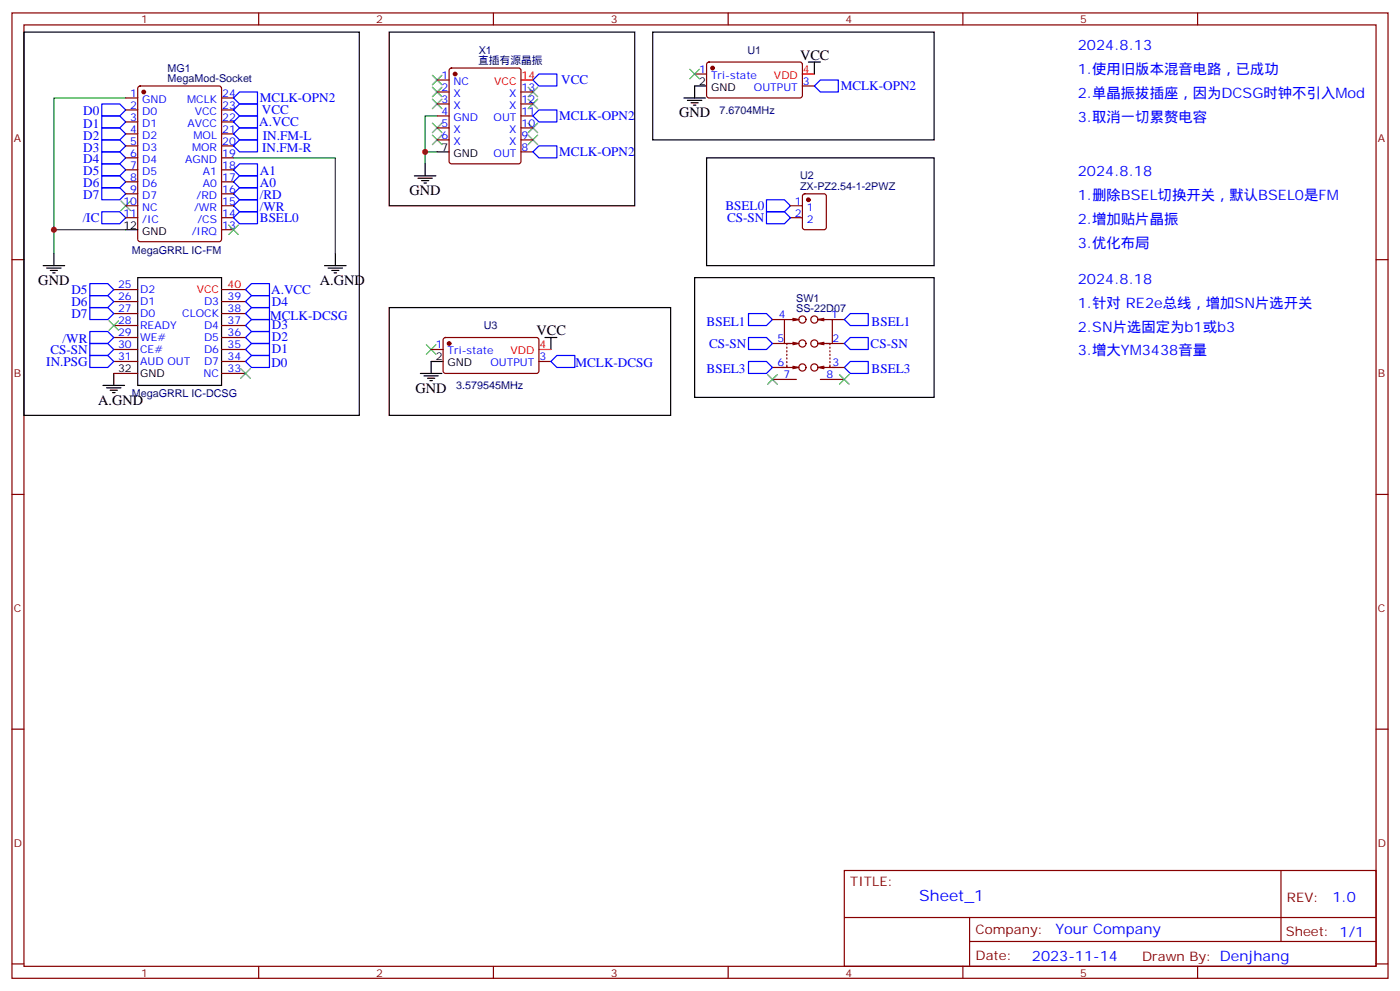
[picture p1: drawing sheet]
<svg xmlns="http://www.w3.org/2000/svg" width="412mm" height="292mm" viewBox="0 0 412 292" stroke-linecap="round" stroke-linejoin="round" font-family="sans-serif">
<g fill="none" stroke="#870000" stroke-width=".35">
<path d="M3.5 3.8h405.4v284.3h-405.4zM7.1 7.3h398.2v277.3h-398.2zM76.2 3.8v3.5M145.3 3.8v3.5M208.4 18.5l.4-.2h27.1l.5 .7-.1 9.4-.6 .5-27.1-.1-.5-.6v-9.2zM214.5 3.8v3.5M283.6 3.8v3.5M352.8 3.8v3.5M37 28.9h3.6M37 32.4h3.6M37 35.9h3.6M37 39.4h3.6"/>
<path d="M40.8 25.5l.5-.2h23.3l.6 .5 .1 44.7-.5 .6-23.5 .1-.7-.5v-44.7zM65.3 28.9h3.5M65.3 32.4h3.5M65.3 35.9h3.5M65.3 39.4h3.5M128.8 27.1h3.5M128.8 30.6h3.5M128.8 34.1h3.5M128.8 37.7h3.5M128.8 23.6h3.5M132.5 20.2l.5-.2h19.8l.5 .2 .2 .5v26.9l-.3 .5-.4 .2h-19.8l-.5-.3-.2-.4v-26.9zM153.5 27.1h3.5"/>
<path d="M153.5 30.6h3.5M153.5 34.1h3.5M153.5 37.7h3.5M204.6 21.8h3.5M236.4 25.3h3.5M37 43h3.6M37 46.5h3.6M37 50h3.6M37 53.6h3.6M37 57.1h3.6M65.3 43h3.5M65.3 46.5h3.5"/>
<path d="M65.3 50h3.5M65.3 53.6h3.5M65.3 57.1h3.5M128.8 41.2h3.5M153.5 41.2h3.5M153.5 44.7h3.5M236.6 57.3l.5-.2h5.6l.7 .4v9.5l-.4 .6-5.9 .1-.7-.5v-9.4zM3.5 76.5h3.6M37 60.6h3.6M37 64.1h3.6M65.3 60.6h3.5M65.3 64.1h3.5"/>
<path d="M65.3 67.7h3.5M232.8 60.6h3.6M232.8 64.1h3.6M405.3 76.5h3.6M33.5 85.3h7.1M33.5 88.8h7.1M33.5 92.4h7.1M33.5 95.9h7.1M33.5 99.4h7.1M65.3 85.3h7M65.3 88.8h7M65.3 92.4h7"/>
<path d="M65.3 95.9h7M65.3 99.4h7M130.8 99.6l.4-.2 27.1 .1 .4 .6v9.5l-.7 .4-27-.1-.5-.6v-9.2zM227.5 94.1h3.6M233.5 93.8l1.8 .3M235.3 94.1h-4.2v7.1M235.3 94.1l-1.8 .4M240.9 94.1h4.3v7.1M240.9 94.1l1.8 .4M242.7 93.8l-1.8 .3M245.2 94.1h3.5M33.5 102.9h7.1"/>
<path d="M33.5 106.5h7.1M33.5 110h7.1M65.3 102.9h7M65.3 106.5h7M65.3 110h7M127 102.9h3.5M158.7 106.5h3.6M227.5 101.2h5.3M227.5 108.2h4.5M227.5 111.8h7.1M231.8 107.5v.7h2.8M231.8 102.2v.4"/>
<path d="M231.8 103.3v.3M231.8 104.4v.3M231.8 105.4v.4M231.8 106.5v.3M233.5 107.9l1.8 .3-1.8 .4M233.5 100.8l1.8 .4-1.8 .3M234.6 101.2h-2.8v.3M240.9 101.2l1.8 .3M240.9 108.2l1.8 .4M241.7 101.2h2.8v.3M241.7 111.8h7M242.7 100.8l-1.8 .4"/>
<path d="M242.7 107.9l-1.8 .3M243.4 101.2h5.3M244.3 108.2h4.4M244.5 107.5v.7h-2.8M244.5 102.2v.4M244.5 103.3v.3M244.5 104.4v.3M244.5 105.4v.4M244.5 106.5v.3M3.5 145.6h3.6M405.3 145.6h3.6M3.5 214.8h3.6"/>
<path d="M405.3 214.8h3.6M248.7 256.4h156.6v28.2h-156.6zM377.3 256.4v20.9M248.7 270.2h156.5M285.6 277.3h119.6M285.6 270.2v14.2M3.5 283.9h3.6M76.2 284.6v3.5M145.3 284.6v3.5M214.5 284.6v3.5M283.6 284.6v3.5M352.8 284.6v3.5"/>
<path d="M405.3 283.9h3.6"/>
<circle cx="236.4" cy="94.1" r="1.06"/>
<circle cx="239.9" cy="94.1" r="1.06"/>
<circle cx="236.4" cy="101.2" r="1.06"/>
<circle cx="236.4" cy="108.2" r="1.06"/>
<circle cx="239.9" cy="101.2" r="1.06"/>
<circle cx="239.9" cy="108.2" r="1.06"/>
</g>
<g fill="none" stroke="#3c3" stroke-width=".35">
<path d="M127.4 39.8l2.8 2.8M127.4 36.3l2.8 2.8M127.4 29.2l2.8 2.8M127.4 25.7l2.8 2.8M127.4 22.2l2.8 2.8M130.2 39.8l-2.8 2.8M130.2 36.3l-2.8 2.8M130.2 29.2l-2.8 2.8M130.2 25.7l-2.8 2.8M130.2 22.2l-2.8 2.8M155.6 25.7l2.8 2.8M155.6 29.2l2.8 2.8"/>
<path d="M155.6 36.3l2.8 2.8M155.6 39.8l2.8 2.8M158.4 25.7l-2.8 2.8M158.4 29.2l-2.8 2.8M158.4 36.3l-2.8 2.8M158.4 39.8l-2.8 2.8M203.2 20.4l2.8 2.8M206 20.4l-2.8 2.8M35.6 59.2l2.9 2.8M38.5 59.2l-2.9 2.8M67.4 66.3l2.8 2.8M70.2 66.3l-2.8 2.8"/>
<path d="M32.1 94.5l2.8 2.8M34.9 94.5l-2.8 2.8M70.9 108.6l2.8 2.8M73.7 108.6l-2.8 2.8M125.6 101.5l2.8 2.9M128.4 101.5l-2.8 2.9M226.1 110.3l2.9 2.9M229 110.3l-2.9 2.9M247.3 110.3l2.8 2.9M250.1 110.3l-2.8 2.9"/>
</g>
<g fill="none" stroke="#00f" stroke-width=".35">
<path d="M30 30.6h5.3l1.7 1.8-1.7 1.7h-5.3zM30 34.1h5.3l1.7 1.8-1.7 1.8h-5.3zM30 37.7h5.3l1.7 1.7-1.7 1.8h-5.3zM68.8 32.4l1.8-1.8h5.2v3.5h-5.2zM68.8 35.9l1.8-1.8h5.2v3.6h-5.2zM68.8 28.9l1.8-1.8h5.2v3.5h-5.2zM70.6 37.7h5.2v3.5h-5.2l-1.8-1.8zM157 23.6l1.7-1.8h5.3v3.5h-5.3zM158.7 32.4h5.3v3.5h-5.3l-1.7-1.8zM241.7 23.6h5.2v3.5h-5.2l-1.8-1.8zM30 41.2h5.3l1.7 1.8-1.7 1.7h-5.3zM30 44.7h5.3l1.7 1.8-1.7 1.8h-5.3z"/>
<path d="M30 48.3h5.3l1.7 1.7-1.7 1.8h-5.3zM30 51.8h5.3l1.7 1.8-1.7 1.7h-5.3zM30 55.3h5.3l1.7 1.8-1.7 1.7h-5.3zM68.8 50l1.8-1.7h5.2v3.5h-5.2zM68.8 53.6l1.8-1.8h5.2v3.5h-5.2zM68.8 57.1l1.8-1.8h5.2v3.5h-5.2zM70.6 41.2h5.2v3.5h-5.2l-1.8-1.7zM158.7 43h5.3v3.5h-5.3l-1.7-1.8zM225.8 58.8h5.3l1.7 1.8-1.7 1.8h-5.3zM30 62.4h5.3l1.7 1.7-1.7 1.8h-5.3zM68.8 60.6l1.8-1.8h5.2v3.6h-5.2zM70.6 62.4h5.2v3.5h-5.2l-1.8-1.8z"/>
<path d="M225.8 62.4h5.3l1.7 1.7-1.7 1.8h-5.3zM26.5 83.5h5.2l1.8 1.8-1.8 1.8h-5.2zM26.5 87.1h5.2l1.8 1.7-1.8 1.8h-5.2zM26.5 90.6h5.2l1.8 1.8-1.8 1.7h-5.2zM26.5 97.6h5.2l1.8 1.8-1.8 1.8h-5.2zM74.1 83.5h5.3v3.6h-5.3l-1.8-1.8zM74.1 97.6h5.3v3.6h-5.3l-1.8-1.8zM74.1 94.1h5.3v3.5h-5.3l-1.8-1.7zM74.1 87.1h5.3v3.5h-5.3l-1.8-1.8zM74.1 90.6h5.3v3.5h-5.3l-1.8-1.7zM220.5 92.4h5.3l1.7 1.7-1.7 1.8h-5.3zM220.5 99.4h5.3l1.7 1.8-1.7 1.7h-5.3z"/>
<path d="M250.5 92.4h5.3v3.5h-5.3l-1.8-1.8zM250.5 99.4h5.3v3.5h-5.3l-1.8-1.7zM26.5 104.7h5.2l1.8 1.8-1.8 1.7h-5.2zM26.5 101.2h5.2l1.8 1.7-1.8 1.8h-5.2zM74.1 104.7h5.3v3.5h-5.3l-1.8-1.7zM74.1 101.2h5.3v3.5h-5.3l-1.8-1.8zM164 104.7h5.3v3.5h-5.3l-1.7-1.7zM220.5 106.5h5.3l1.7 1.7-1.7 1.8h-5.3zM250.5 106.5h5.3v3.5h-5.3l-1.8-1.8z"/>
</g>
<path d="M37 28.9h-21.1v45.8M128.8 34.1h-3.6v14.2M68.8 46.5h30v28.2M125.2 44.7h3.6M15.9 67.7h21.1" fill="none" stroke="#008700" stroke-width=".35"/>
<g fill="none" stroke="#000" stroke-width=".35">
<path d="M7.1 9.5h98.7v112.8h-98.7zM114.7 9.5h72.3v51.1h-72.3zM192.3 9.5h82.9v31.7h-82.9zM238.1 18.3h3.6M239.9 18.3v3.5M201.4 28.9h6.4M202.5 29.6h4.2M203.6 30.3h2.1M204.3 31h.7M208.1 25.3h-3.5v3.6M122.1 51.8h6.3M123.1 52.5h4.3"/>
<path d="M124.2 53.2h2.1M124.9 53.9h.7M125.2 48.3v3.5M128.8 44.7h3.5M208.1 46.5h67.1v31.7h-67.1zM12.7 78.2h6.3M13.8 79h4.2M14.8 79.7h2.1M15.9 74.7v3.5M37 67.7h3.6M95.6 78.2h6.4M96.7 79h4.2"/>
<path d="M97.7 79.7h2.1M98.8 74.7v3.5M15.5 80.4h.7M40.6 81.8h24.7v31.7h-24.7zM98.4 80.4h.7M114.7 90.6h82.9v31.7h-82.9zM160.5 99.4h3.5M162.3 99.4v3.5M204.6 81.8h70.6v35.3h-70.6zM30.3 113.5h6.4M31.4 114.2h4.2M32.5 114.9h2.1"/>
<path d="M33.2 115.6h.7M33.5 110v3.5M123.8 110h6.4M124.9 110.7h4.2M125.9 111.4h2.2M126.6 112.1h.8M130.5 106.5h-3.5v3.5"/>
</g>
<g fill="#870000" stroke="#870000" stroke-width=".35">
<circle cx="42.3" cy="27.1" r=".53"/>
<circle cx="134.1" cy="21.8" r=".53"/>
<circle cx="132.3" cy="101.2" r=".53"/>
<circle cx="209.9" cy="20" r=".53"/>
<circle cx="238.1" cy="58.8" r=".53"/>
</g>
<path d="M153.5 23.6h3.5M236.4 21.8h3.5M158.7 102.9h3.6" fill="none" stroke="#f00" stroke-width=".35"/>
<g fill="#c00">
<circle cx="15.9" cy="67.7" r=".88"/>
<circle cx="125.2" cy="44.7" r=".88"/>
</g>
<text font-size="4.6" fill="#00f" x="270.8" y="265.4">Sheet_1</text>
<g font-size="4.2">
<text x="235.7" y="17.6">VCC</text>
<text x="200" y="34.5">GND</text>
<text x="120.6" y="57.4">GND</text>
<text x="11.3" y="83.9">GND</text>
<text x="94.2" y="83.9">A.GND</text>
<text x="158" y="98.7">VCC</text>
<text x="28.9" y="119.2">A.GND</text>
<text x="122.4" y="115.6">GND</text>
</g>
<g font-size="4.2" fill="#00f">
<text x="317.5" y="14.7">2024.8.13</text>
<text x="317.5" y="21.8">1.使用旧版本混音电路，已成功</text>
<text x="317.5" y="28.9">2.单晶振拔插座，因为DCSG时钟不引入Mod</text>
<text x="317.5" y="35.9">3.取消一切累赘电容</text>
<text x="317.5" y="51.8">2024.8.18</text>
<text x="317.5" y="58.8">1.删除BSEL切换开关，默认BSEL0是FM</text>
<text x="317.5" y="65.9">2.增加贴片晶振</text>
<text x="317.5" y="73">3.优化布局</text>
<text x="317.5" y="83.5">2024.8.18</text>
<text x="317.5" y="90.6">1.针对 RE2e总线，增加SN片选开关</text>
<text x="317.5" y="97.6">2.SN片选固定为b1或b3</text>
<text x="317.5" y="104.7">3.增大YM3438音量</text>
<text x="392.5" y="265.7">1.0</text>
<text x="310.9" y="275.2">Your Company</text>
<text x="304" y="283">2023-11-14</text>
</g>
<g font-size="3.9" fill="#00f">
<text x="165.3" y="24.8">VCC</text>
<text x="247.6" y="26.6">MCLK-OPN2</text>
<text x="24.5" y="34">D0</text>
<text x="76.6" y="30.1">MCLK-OPN2</text>
<text x="77.1" y="33.7">VCC</text>
<text x="164.7" y="35.4">MCLK-OPN2</text>
<text x="24.5" y="37.6">D1</text>
<text x="24.5" y="41.1">D2</text>
<text x="76.4" y="37.2">A.VCC</text>
<text x="77.4" y="41.2">IN.FM-L</text>
<text x="24.5" y="44.6">D3</text>
<text x="77.2" y="44.7">IN.FM-R</text>
<text x="164.7" y="46">MCLK-OPN2</text>
<text x="24.5" y="48.2">D4</text>
<text x="24.5" y="51.7">D5</text>
<text x="76.6" y="51.7">A1</text>
<text x="24.5" y="55.2">D6</text>
<text x="24.5" y="58.7">D7</text>
<text x="76.6" y="55.1">A0</text>
<text x="76.6" y="58.7">/RD</text>
<text x="24.4" y="65.4">/IC</text>
<text x="76.6" y="62.2">/WR</text>
<text x="76.6" y="65.4">BSEL0</text>
<text x="213.7" y="61.9">BSEL0</text>
<text x="214.2" y="65.4">CS-SN</text>
<text x="21" y="86.5">D5</text>
<text x="21" y="90">D6</text>
<text x="79.9" y="86.6">A.VCC</text>
<text x="80.1" y="90">D4</text>
<text x="21" y="93.5">D7</text>
<text x="79.6" y="94.1">MCLK-DCSG</text>
<text x="208.1" y="95.9">BSEL1</text>
<text x="256.7" y="95.9">BSEL1</text>
<text x="18.5" y="101">/WR</text>
<text x="80.1" y="100.6">D2</text>
<text x="80.1" y="97">D3</text>
<text x="13.6" y="107.7">IN.PSG</text>
<text x="14.8" y="104.2">CS-SN</text>
<text x="80.1" y="104.1">D1</text>
<text x="208.9" y="102.4">CS-SN</text>
<text x="256.5" y="102.4">CS-SN</text>
<text x="79.9" y="108.2">D0</text>
<text x="169.5" y="108.2">MCLK-DCSG</text>
<text x="208.1" y="110">BSEL3</text>
<text x="256.7" y="110">BSEL3</text>
</g>
<g font-size="3.9" fill="#800">
<text x="250.5" y="261">TITLE:</text>
<text x="379.1" y="265.7">REV:</text>
<text x="287.4" y="275.2">Company:</text>
<text x="378.7" y="275.8">Sheet: 1/1</text>
<text x="287.4" y="282.9">Date:</text>
<text x="336.4" y="282.9">Drawn By: Denjhang</text>
</g>
<g font-size="3.2" fill="#800">
<text x="41.6" y="6.8">1</text>
<text x="110.8" y="6.8">2</text>
<text x="179.9" y="6.8">3</text>
<text x="249.1" y="6.8">4</text>
<text x="318.2" y="6.8">5</text>
<text x="4.1" y="41.9">A</text>
<text x="405.9" y="41.9">A</text>
<text x="4.1" y="111.1">B</text>
<text x="405.9" y="111.1">B</text>
<text x="4.1" y="180.2">C</text>
<text x="405.9" y="180.2">C</text>
<text x="4.1" y="249.3">D</text>
<text x="405.9" y="249.3">D</text>
<text x="41.6" y="287.6">1</text>
<text x="110.8" y="287.6">2</text>
<text x="179.9" y="287.6">3</text>
<text x="249.1" y="287.6">4</text>
<text x="318.2" y="287.6">5</text>
</g>
<g font-size="3.2" fill="#000080">
<text x="141" y="15.9">X1</text>
<text x="220.1" y="15.9">U1</text>
<text x="49.4" y="21.1">MG1</text>
<text x="140.8" y="18.9">直插有源晶振</text>
<text x="49.4" y="24.2">MegaMod-Socket</text>
<text x="212" y="33.5">7.6704MHz</text>
<text x="235.7" y="52.7">U2</text>
<text x="235.7" y="55.9">ZX-PZ2.54-1-2PWZ</text>
<text x="38.8" y="74.7">MegaGRRL IC-FM</text>
<text x="234.6" y="88.9">SW1</text>
<text x="234.6" y="92">SS-22D07</text>
<text x="142.5" y="97">U3</text>
<text x="38.8" y="117.1">MegaGRRL IC-DCSG</text>
<text x="134.4" y="114.7">3.579545MHz</text>
</g>
<g font-size="3.2" fill="#00f">
<text x="130.1" y="23.2">1</text>
<text x="205.9" y="21.4">1</text>
<text x="209.4" y="23.2">Tri-state</text>
<text x="38.4" y="28.5">1</text>
<text x="65.4" y="28.5">24</text>
<text x="130.1" y="26.7">2</text>
<text x="133.6" y="28.5">X</text>
<text x="133.6" y="25">NC</text>
<text x="150" y="28.5">X</text>
<text x="153.6" y="26.7">13</text>
<text x="222.1" y="26.7">OUTPUT</text>
<text x="236.5" y="25">3</text>
<text x="38.4" y="32">2</text>
<text x="38.4" y="35.6">3</text>
<text x="41.9" y="30.3">GND</text>
<text x="41.9" y="33.8">D0</text>
<text x="55.1" y="30.3">MCLK</text>
<text x="57.4" y="33.8">VCC</text>
<text x="65.4" y="35.6">22</text>
<text x="65.4" y="32">23</text>
<text x="130.1" y="33.8">4</text>
<text x="130.1" y="30.3">3</text>
<text x="133.6" y="35.6">GND</text>
<text x="133.6" y="32">X</text>
<text x="145.4" y="35.6">OUT</text>
<text x="150" y="32">X</text>
<text x="153.6" y="30.3">12</text>
<text x="153.6" y="33.8">11</text>
<text x="38.4" y="39.1">4</text>
<text x="41.9" y="37.3">D1</text>
<text x="41.9" y="40.9">D2</text>
<text x="55.2" y="37.3">AVCC</text>
<text x="57" y="40.9">MOL</text>
<text x="65.4" y="39.1">21</text>
<text x="130.1" y="40.9">6</text>
<text x="130.1" y="37.3">5</text>
<text x="133.6" y="39.1">X</text>
<text x="150" y="39.1">X</text>
<text x="153.6" y="37.3">10</text>
<text x="153.6" y="40.9">9</text>
<text x="38.4" y="42.6">5</text>
<text x="38.4" y="46.1">6</text>
<text x="41.9" y="44.4">D3</text>
<text x="41.9" y="47.9">D4</text>
<text x="54.5" y="47.9">AGND</text>
<text x="56.6" y="44.4">MOR</text>
<text x="65.4" y="46.1">19</text>
<text x="65.4" y="42.6">20</text>
<text x="133.6" y="42.6">X</text>
<text x="145.4" y="46.1">OUT</text>
<text x="150" y="42.6">X</text>
<text x="153.6" y="44.4">8</text>
<text x="38.4" y="49.7">7</text>
<text x="38.4" y="53.2">8</text>
<text x="41.9" y="51.4">D5</text>
<text x="59.8" y="51.4">A1</text>
<text x="65.4" y="53.2">17</text>
<text x="65.4" y="49.7">18</text>
<text x="38.4" y="56.7">9</text>
<text x="41.9" y="55">D6</text>
<text x="41.9" y="58.5">D7</text>
<text x="57.9" y="58.5">/RD</text>
<text x="59.8" y="55">A0</text>
<text x="65.4" y="56.7">16</text>
<text x="36.4" y="60.3">10</text>
<text x="36.4" y="63.8">11</text>
<text x="41.9" y="62">NC</text>
<text x="41.9" y="65.5">/IC</text>
<text x="57.2" y="62">/WR</text>
<text x="58.1" y="65.5">/CS</text>
<text x="65.4" y="63.8">14</text>
<text x="65.4" y="60.3">15</text>
<text x="234.2" y="60.3">1</text>
<text x="234.2" y="63.8">2</text>
<text x="237.7" y="62">1</text>
<text x="237.7" y="65.5">2</text>
<text x="56.5" y="69.1">/IRQ</text>
<text x="65.4" y="67.3">13</text>
<text x="34.8" y="84.9">25</text>
<text x="34.8" y="88.5">26</text>
<text x="41.3" y="86.4">D2</text>
<text x="41.3" y="89.9">D1</text>
<text x="60.1" y="89.9">D3</text>
<text x="67" y="88.5">39</text>
<text x="34.8" y="92">27</text>
<text x="34.8" y="95.5">28</text>
<text x="41.3" y="93.4">D0</text>
<text x="53.7" y="93.4">CLOCK</text>
<text x="67" y="95.5">37</text>
<text x="67" y="92">38</text>
<text x="229.4" y="93.8">4</text>
<text x="244.8" y="93.8">1</text>
<text x="34.8" y="99.1">29</text>
<text x="41.3" y="96.9">READY</text>
<text x="41.3" y="100.5">WE#</text>
<text x="60.1" y="100.5">D5</text>
<text x="60.1" y="96.9">D4</text>
<text x="67" y="99.1">36</text>
<text x="229.1" y="100.8">5</text>
<text x="245.2" y="100.8">2</text>
<text x="34.8" y="102.6">30</text>
<text x="34.8" y="106.1">31</text>
<text x="41.3" y="104">CE#</text>
<text x="41.3" y="107.5">AUD OUT</text>
<text x="60.1" y="107.5">D7</text>
<text x="60.1" y="104">D6</text>
<text x="67" y="106.1">34</text>
<text x="67" y="102.6">35</text>
<text x="128.3" y="102.6">1</text>
<text x="131.8" y="104.4">Tri-state</text>
<text x="144.5" y="107.9">OUTPUT</text>
<text x="158.9" y="106.1">3</text>
<text x="229.1" y="107.9">6</text>
<text x="245.2" y="107.9">3</text>
<text x="60" y="111.1">NC</text>
<text x="67" y="109.6">33</text>
<text x="230.8" y="111.4">7</text>
<text x="243.4" y="111.4">8</text>
</g>
<g font-size="3.2" fill="#f00">
<text x="153.6" y="23.2">14</text>
<text x="228" y="23.2">VDD</text>
<text x="236.5" y="21.4">4</text>
<text x="145.6" y="25">VCC</text>
<text x="58" y="86.4">VCC</text>
<text x="67" y="84.9">40</text>
<text x="150.4" y="104.4">VDD</text>
<text x="158.9" y="102.6">4</text>
</g>
<g font-size="3.2">
<text x="205.9" y="25">2</text>
<text x="209.4" y="26.7">GND</text>
<text x="130.1" y="44.4">7</text>
<text x="133.6" y="46.1">GND</text>
<text x="36.4" y="67.3">12</text>
<text x="41.9" y="69.1">GND</text>
<text x="128.3" y="106.1">2</text>
<text x="131.8" y="107.9">GND</text>
<text x="34.8" y="109.6">32</text>
<text x="41.3" y="111.1">GND</text>
</g>
</svg>
